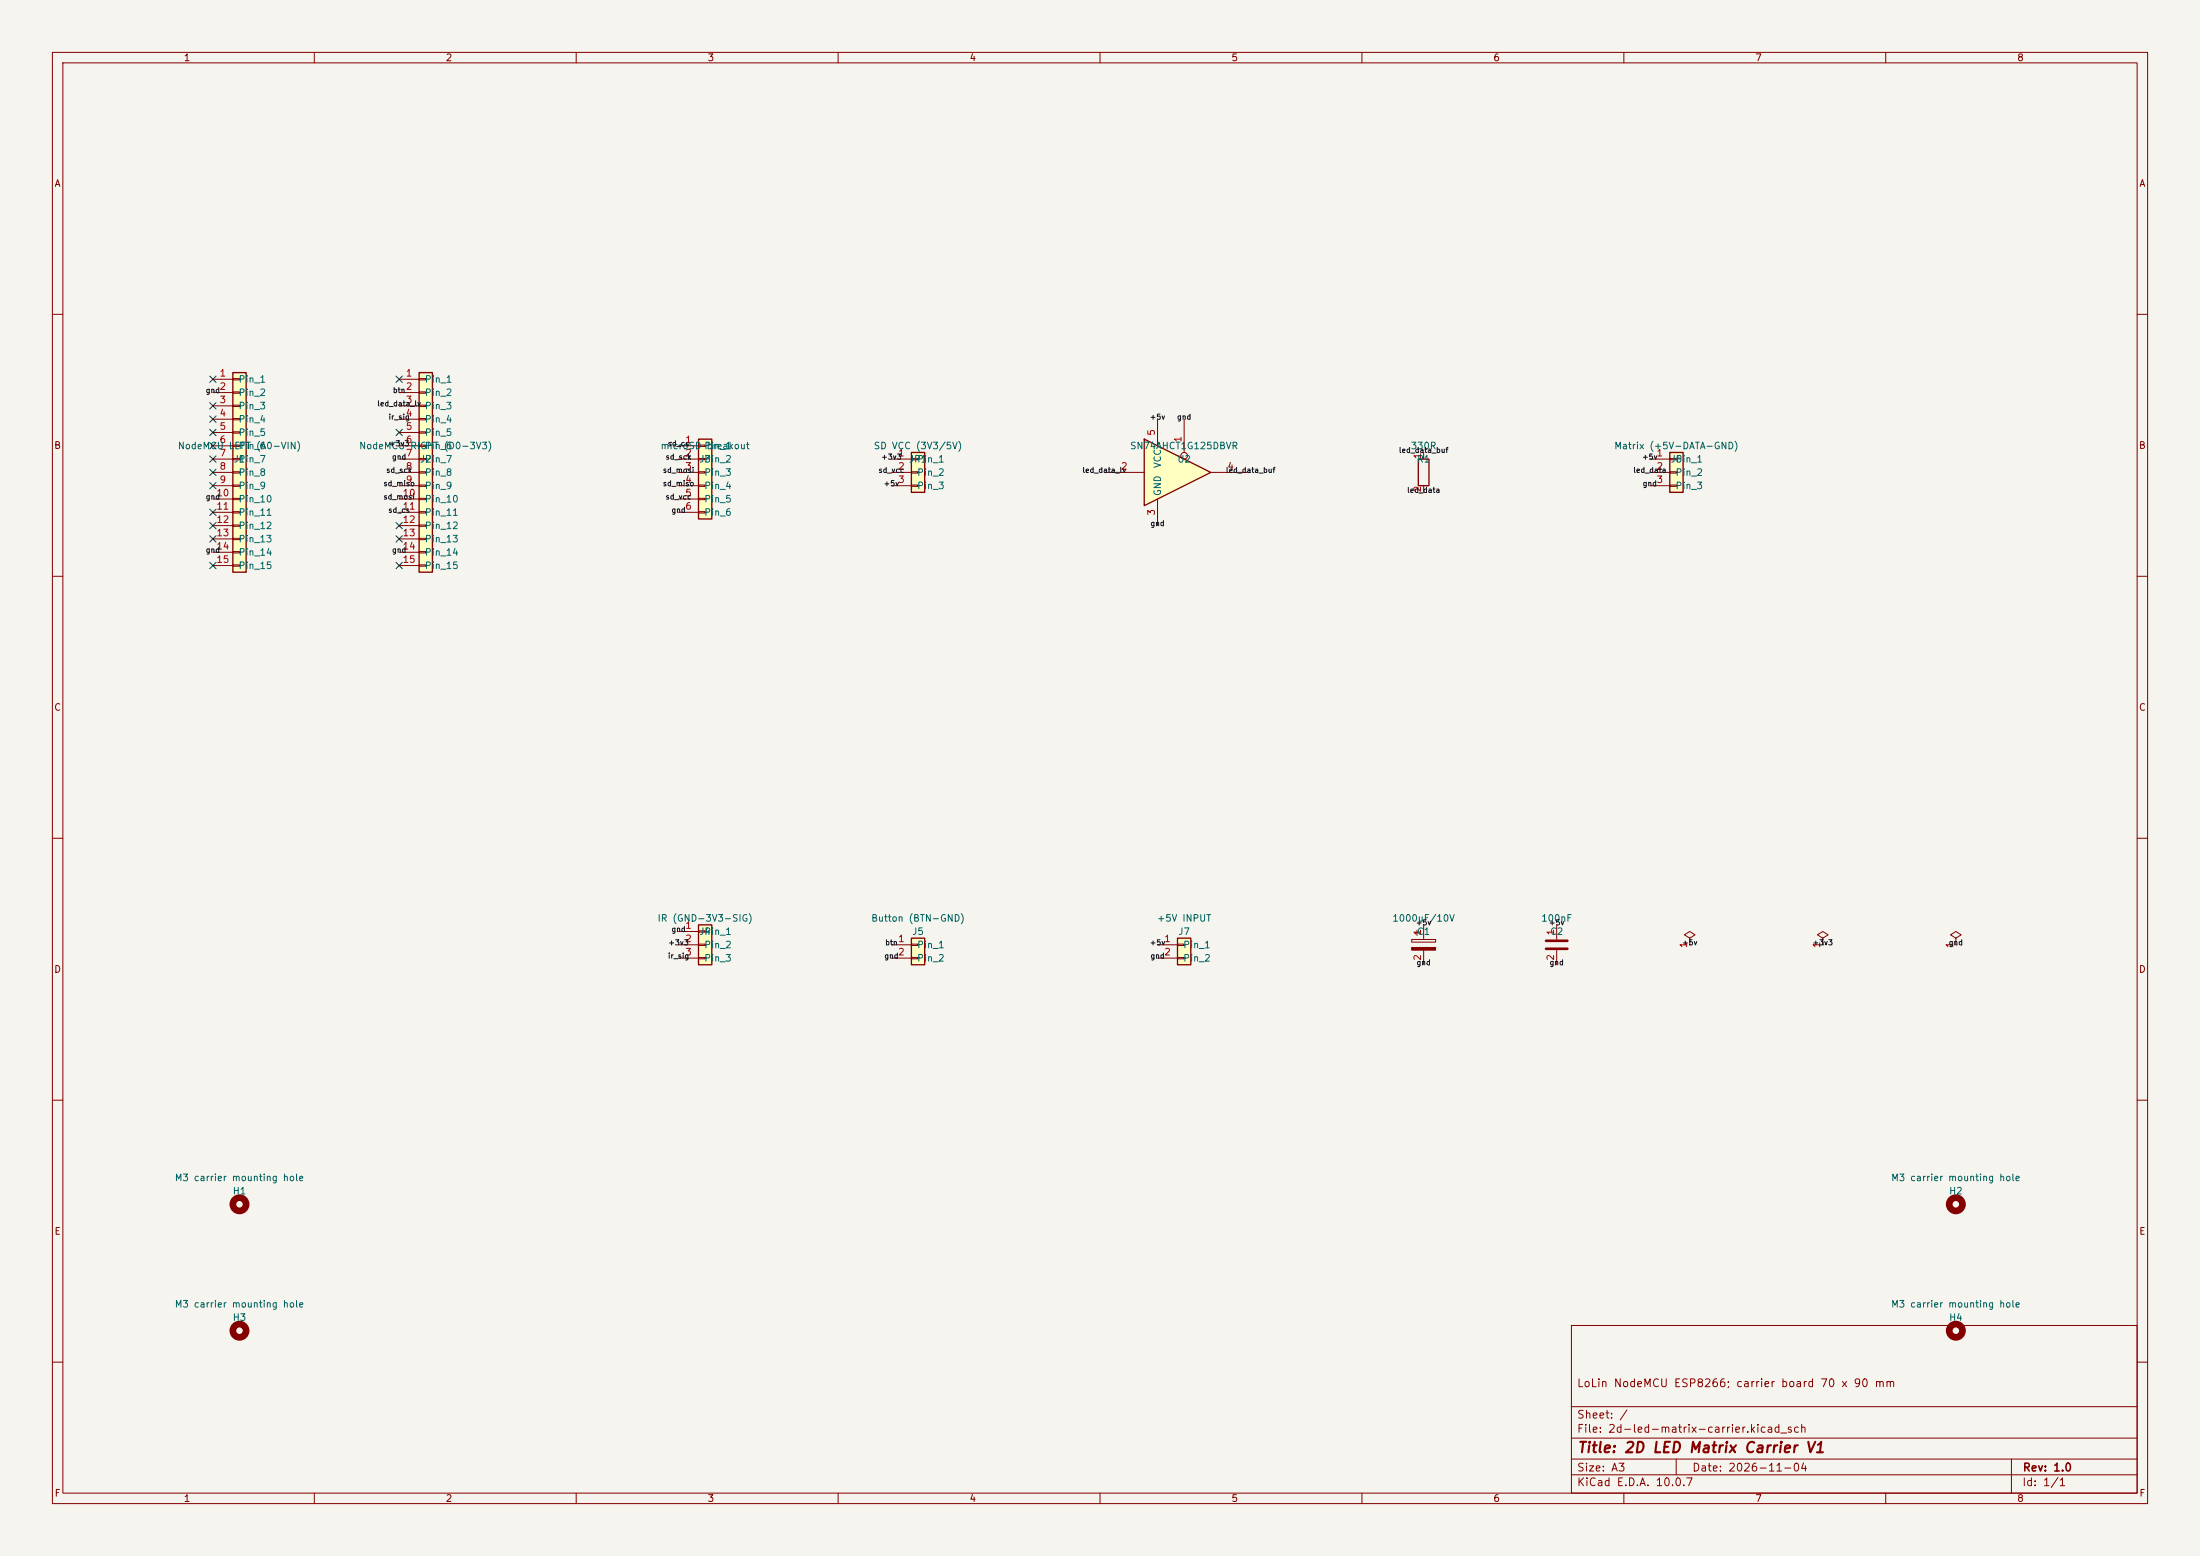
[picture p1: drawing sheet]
<svg xmlns="http://www.w3.org/2000/svg" width="420mm" height="297mm" viewBox="0 0 420 297" stroke-linecap="round" stroke-linejoin="round" font-family="sans-serif">
<path d="M0 0h420v297h-420z" fill="#f5f4ef" stroke="#f5f4ef" stroke-width=".19"/>
<g fill="none" stroke="#840000" stroke-width=".19">
<path d="M10 10h400v277h-400zM12 12h396v273h-396zM60 10v2M110 10v2M160 10v2M210 10v2M260 10v2M310 10v2M360 10v2M10 60h2M408 60h2M10 110h2"/>
<path d="M408 110h2M10 160h2M408 160h2M348 179.1l1-.7-1-.6-1 .6 1 .7v1.2M373.4 179.1l1-.7-1-.6-1 .6 1 .7v1.2M348 180.3h.1M373.4 180.3h.1M10 210h2M408 210h2M300 253h108v32h-108zM10 260h2M300 278.5h108"/>
<path d="M300 274.5h108M300 268.5h108M320 278.5v3M384 278.5v6.5M408 260h2M60 285v2M110 285v2M160 285v2M210 285v2M260 285v2M300 281.5h108M310 285v2"/>
<path d="M360 285v2"/>
</g>
<g fill="none" stroke="#840000" stroke-width="1.3">
<circle cx="45.7" cy="229.9" r="1.27"/>
<circle cx="373.4" cy="229.9" r="1.27"/>
<circle cx="373.4" cy="254" r="1.27"/>
</g>
<path d="M218.4 83.8l12.7 6.4-12.7 6.3z" fill="#ffffc2"/>
<path d="M218.4 83.8l12.7 6.4-12.7 6.3z" fill="none" stroke="#840000" stroke-width=".25"/>
<g fill="none" stroke="#840000" stroke-width=".19">
<path d="M210.8 90.2h7.6M221 80v5.1M221 95.3v5M226.1 80v6.4M231.1 90.2h7.7"/>
<circle cx="226.1" cy="87" r=".63"/>
</g>
<path d="M44.4 71.1h2.6v38.1h-2.6z" fill="#ffffc2"/>
<path d="M44.4 71.1h2.6v38.1h-2.6z" fill="none" stroke="#840000" stroke-width=".25"/>
<g fill="none" stroke="#840000" stroke-width=".19">
<path d="M40.6 72.4h3.8M40.6 74.9h3.8M40.6 77.5h3.8M44.4 72.3h1.3v.2h-1.3zM44.4 74.8h1.3v.3h-1.3zM44.4 77.3h1.3v.3h-1.3zM44.4 79.9h1.3v.2h-1.3zM40.6 80h3.8M40.6 82.6h3.8M40.6 85.1h3.8M40.6 87.6h3.8M40.6 90.2h3.8"/>
<path d="M40.6 92.7h3.8M40.6 95.3h3.8M40.6 97.8h3.8M44.4 82.4h1.3v.3h-1.3zM44.4 85h1.3v.2h-1.3zM44.4 87.5h1.3v.3h-1.3zM44.4 90h1.3v.3h-1.3zM44.4 92.6h1.3v.2h-1.3zM44.4 95.1h1.3v.3h-1.3zM44.4 97.7h1.3v.2h-1.3zM40.6 100.3h3.8M40.6 102.9h3.8"/>
<path d="M40.6 105.4h3.8M40.6 108h3.8M44.4 100.2h1.3v.3h-1.3zM44.4 102.7h1.3v.3h-1.3zM44.4 105.3h1.3v.2h-1.3zM44.4 107.8h1.3v.3h-1.3zM269.5 179.3h4.6v.5h-4.6zM270 178.1h1M270.5 177.5v1.1M271.8 176.5v2.8M297.2 176.5v2.8M322.6 179.1l1-.7-1-.6-1 .6 1 .7v1.2"/>
<path d="M271.8 181.4v2.8M297.2 181.4v2.8M322.6 180.3h.1"/>
</g>
<path d="M269.5 180.8h4.6v.6h-4.6z" fill="#840000" stroke="#840000" stroke-width=".19"/>
<path d="M295.1 179.6h4.1M295.1 181.1h4.1" fill="none" stroke="#840000" stroke-width=".51"/>
<path d="M318.8 86.4h2.5v7.6h-2.5z" fill="#ffffc2"/>
<path d="M270.8 87.6h2v5.1h-2zM318.8 86.4h2.5v7.6h-2.5z" fill="none" stroke="#840000" stroke-width=".25"/>
<path d="M271.8 86.4v1.2M271.8 92.7v1.3M315 87.6h3.8M315 90.2h3.8M315 92.7h3.8M318.8 87.5h1.2v.3h-1.2zM318.8 90h1.2v.3h-1.2zM318.8 92.6h1.2v.2h-1.2z" fill="none" stroke="#840000" stroke-width=".19"/>
<path d="M224.8 179.1h2.5v5.1h-2.5z" fill="#ffffc2"/>
<path d="M224.8 179.1h2.5v5.1h-2.5z" fill="none" stroke="#840000" stroke-width=".25"/>
<path d="M221 180.3h3.8M221 182.9h3.8M224.8 180.2h1.3v.3h-1.3zM224.8 182.8h1.3v.2h-1.3z" fill="none" stroke="#840000" stroke-width=".19"/>
<path d="M174 179.1h2.5v5.1h-2.5z" fill="#ffffc2"/>
<path d="M174 179.1h2.5v5.1h-2.5z" fill="none" stroke="#840000" stroke-width=".25"/>
<path d="M170.2 180.3h3.8M170.2 182.9h3.8M174 180.2h1.3v.3h-1.3zM174 182.8h1.3v.2h-1.3z" fill="none" stroke="#840000" stroke-width=".19"/>
<path d="M133.3 83.8h2.6v15.3h-2.6z" fill="#ffffc2"/>
<path d="M133.3 83.8h2.6v15.3h-2.6z" fill="none" stroke="#840000" stroke-width=".25"/>
<path d="M129.5 85.1h3.8M129.5 87.6h3.8M129.5 90.2h3.8M129.5 92.7h3.8M129.5 95.3h3.8M129.5 97.8h3.8M133.3 85h1.3v.2h-1.3zM133.3 87.5h1.3v.3h-1.3zM133.3 90h1.3v.3h-1.3zM133.3 92.6h1.3v.2h-1.3zM133.3 95.1h1.3v.3h-1.3zM133.3 97.7h1.3v.2h-1.3z" fill="none" stroke="#840000" stroke-width=".19"/>
<path d="M174 86.4h2.5v7.6h-2.5z" fill="#ffffc2"/>
<path d="M174 86.4h2.5v7.6h-2.5z" fill="none" stroke="#840000" stroke-width=".25"/>
<path d="M170.2 87.6h3.8M170.2 90.2h3.8M170.2 92.7h3.8M174 87.5h1.3v.3h-1.3zM174 90h1.3v.3h-1.3zM174 92.6h1.3v.2h-1.3z" fill="none" stroke="#840000" stroke-width=".19"/>
<path d="M80 71.1h2.5v38.1h-2.5z" fill="#ffffc2"/>
<path d="M80 71.1h2.5v38.1h-2.5z" fill="none" stroke="#840000" stroke-width=".25"/>
<g fill="none" stroke="#840000" stroke-width=".19">
<path d="M76.2 72.4h3.8M76.2 74.9h3.8M76.2 77.5h3.8M80 72.3h1.3v.2h-1.3zM80 74.8h1.3v.3h-1.3zM80 77.3h1.3v.3h-1.3zM80 79.9h1.3v.2h-1.3zM76.2 80h3.8M76.2 82.6h3.8M76.2 85.1h3.8M76.2 87.6h3.8M76.2 90.2h3.8"/>
<path d="M76.2 92.7h3.8M76.2 95.3h3.8M76.2 97.8h3.8M80 82.4h1.3v.3h-1.3zM80 85h1.3v.2h-1.3zM80 87.5h1.3v.3h-1.3zM80 90h1.3v.3h-1.3zM80 92.6h1.3v.2h-1.3zM80 95.1h1.3v.3h-1.3zM80 97.7h1.3v.2h-1.3zM76.2 100.3h3.8M76.2 102.9h3.8"/>
<path d="M76.2 105.4h3.8M76.2 108h3.8M80 100.2h1.3v.3h-1.3zM80 102.7h1.3v.3h-1.3zM80 105.3h1.3v.2h-1.3zM80 107.8h1.3v.3h-1.3z"/>
</g>
<path d="M133.3 176.5h2.6v7.7h-2.6z" fill="#ffffc2"/>
<path d="M133.3 176.5h2.6v7.7h-2.6z" fill="none" stroke="#840000" stroke-width=".25"/>
<path d="M129.5 177.8h3.8M133.3 177.7h1.3v.2h-1.3zM129.5 180.3h3.8M129.5 182.9h3.8M133.3 180.2h1.3v.3h-1.3zM133.3 182.8h1.3v.2h-1.3z" fill="none" stroke="#840000" stroke-width=".19"/>
<circle cx="45.7" cy="254" r="1.27" fill="none" stroke="#840000" stroke-width="1.3"/>
<g fill="none" stroke="#000084" stroke-width=".19">
<path d="M40 79.4l1.2 1.2M40 76.9l1.2 1.2M40 71.8l1.2 1.2M41.2 79.4l-1.2 1.2M41.2 76.9l-1.2 1.2M41.2 71.8l-1.2 1.2M75.6 71.8l1.2 1.2M76.8 71.8l-1.2 1.2M40 87l1.2 1.2M40 89.6l1.2 1.2M40 92.1l1.2 1.2M40 97.2l1.2 1.2"/>
<path d="M40 99.7l1.2 1.2M40 84.5l1.2 1.2M40 81.9l1.2 1.3M41.2 87l-1.2 1.2M41.2 89.6l-1.2 1.2M41.2 92.1l-1.2 1.2M41.2 97.2l-1.2 1.2M41.2 99.7l-1.2 1.2M41.2 84.5l-1.2 1.2M41.2 81.9l-1.2 1.3M75.6 81.9l1.2 1.3M75.6 99.7l1.2 1.2"/>
<path d="M76.8 81.9l-1.2 1.3M76.8 99.7l-1.2 1.2M40 102.3l1.2 1.2M40 107.3l1.2 1.3M41.2 102.3l-1.2 1.2M41.2 107.3l-1.2 1.3M75.6 107.3l1.2 1.3M75.6 102.3l1.2 1.2M76.8 107.3l-1.2 1.3M76.8 102.3l-1.2 1.2"/>
</g>
<text font-size="2" fill="#840000" x="301" y="277.8">Title: 2D LED Matrix Carrier V1</text>
<g font-size="1.5" fill="#840000">
<text x="300.9" y="265.1">LoLin NodeMCU ESP8266; carrier board 70 x 90 mm</text>
<text x="300.9" y="273.8">File: 2d-led-matrix-carrier.kicad_sch</text>
<text x="300.9" y="271.1">Sheet: /</text>
<text x="300.9" y="281.2">Size: A3</text>
<text x="322.9" y="281.2">Date: 2026-11-04</text>
<text x="386" y="281.2">Rev: 1.0</text>
<text x="300.9" y="284">KiCad E.D.A. 10.0.7</text>
<text x="385.9" y="284">Id: 1/1</text>
</g>
<g font-size="1.3" fill="#840000">
<text x="35" y="12">1</text>
<text x="85" y="12">2</text>
<text x="135" y="12">3</text>
<text x="185" y="12">4</text>
<text x="235" y="12">5</text>
<text x="285" y="12">6</text>
<text x="335" y="12">7</text>
<text x="385" y="12">8</text>
<text x="10.3" y="36">A</text>
<text x="408.3" y="36">A</text>
<text x="10.2" y="86">B</text>
<text x="408.2" y="86">B</text>
<text x="10.2" y="136">C</text>
<text x="408.2" y="136">C</text>
<text x="10.2" y="186">D</text>
<text x="408.2" y="186">D</text>
<text x="10.3" y="236">E</text>
<text x="408.3" y="236">E</text>
<text x="10.3" y="286">F</text>
<text x="35" y="287">1</text>
<text x="85" y="287">2</text>
<text x="135" y="287">3</text>
<text x="185" y="287">4</text>
<text x="235" y="287">5</text>
<text x="285" y="287">6</text>
<text x="335" y="287">7</text>
<text x="385" y="287">8</text>
<text x="408.3" y="286">F</text>
</g>
<g font-size="1.3" fill="#a90000">
<text x="41.8" y="72.2">1</text>
<text x="41.8" y="74.7">2</text>
<text x="41.8" y="77.3">3</text>
<text x="77.4" y="72.2">1</text>
<text x="77.4" y="74.7">2</text>
<text x="77.4" y="77.3">3</text>
<text x="41.8" y="79.8">4</text>
<text x="41.8" y="82.3">5</text>
<text x="77.4" y="79.8">4</text>
<text x="77.4" y="82.3">5</text>
<text x="220.8" y="83.3" transform="rotate(-90 220.8 83.3)">5</text>
<text x="41.8" y="84.9">6</text>
<text x="41.8" y="87.4">7</text>
<text x="41.8" y="90">8</text>
<text x="77.4" y="84.9">6</text>
<text x="77.4" y="87.4">7</text>
<text x="77.4" y="90">8</text>
<text x="130.7" y="84.9">1</text>
<text x="130.7" y="87.4">2</text>
<text x="130.7" y="90">3</text>
<text x="171.4" y="87.4">1</text>
<text x="171.4" y="90">2</text>
<text x="213.9" y="90">2</text>
<text x="225.8" y="84.6" transform="rotate(-90 225.8 84.6)">1</text>
<text x="234.2" y="90">4</text>
<text x="271.6" y="87.7" transform="rotate(-90 271.6 87.7)">1</text>
<text x="316.1" y="87.4">1</text>
<text x="316.1" y="90">2</text>
<text x="41.2" y="95">10</text>
<text x="41.8" y="92.5">9</text>
<text x="76.8" y="95">10</text>
<text x="77.4" y="92.5">9</text>
<text x="130.7" y="92.5">4</text>
<text x="130.7" y="95">5</text>
<text x="171.4" y="92.5">3</text>
<text x="271.6" y="94.1" transform="rotate(-90 271.6 94.1)">2</text>
<text x="316.1" y="92.5">3</text>
<text x="41.2" y="97.6">11</text>
<text x="41.2" y="100.1">12</text>
<text x="76.8" y="97.6">11</text>
<text x="76.8" y="100.1">12</text>
<text x="130.7" y="97.6">6</text>
<text x="220.8" y="98.5" transform="rotate(-90 220.8 98.5)">3</text>
<text x="41.2" y="102.7">13</text>
<text x="41.2" y="105.2">14</text>
<text x="41.2" y="107.7">15</text>
<text x="76.8" y="102.7">13</text>
<text x="76.8" y="105.2">14</text>
<text x="76.8" y="107.7">15</text>
<text x="130.7" y="177.6">1</text>
<text x="271.6" y="178.7" transform="rotate(-90 271.6 178.7)">1</text>
<text x="297" y="178.7" transform="rotate(-90 297 178.7)">1</text>
<text x="130.7" y="180.1">2</text>
<text x="130.7" y="182.7">3</text>
<text x="171.4" y="180.1">1</text>
<text x="171.4" y="182.7">2</text>
<text x="222.2" y="180.1">1</text>
<text x="222.2" y="182.7">2</text>
<text x="271.6" y="183.5" transform="rotate(-90 271.6 183.5)">2</text>
<text x="297" y="183.5" transform="rotate(-90 297 183.5)">2</text>
<text x="322.4" y="181.1" transform="rotate(-90 322.4 181.1)">1</text>
<text x="347.8" y="181.1" transform="rotate(-90 347.8 181.1)">1</text>
<text x="373.2" y="181.1" transform="rotate(-90 373.2 181.1)">1</text>
</g>
<g font-size="1.3" fill="#006464">
<text x="45.4" y="73.4">Pin_1</text>
<text x="45.4" y="75.9">Pin_2</text>
<text x="81" y="73.4">Pin_1</text>
<text x="81" y="75.9">Pin_2</text>
<text x="45.4" y="78.4">Pin_3</text>
<text x="45.4" y="81">Pin_4</text>
<text x="45.4" y="83.5">Pin_5</text>
<text x="81" y="78.4">Pin_3</text>
<text x="81" y="81">Pin_4</text>
<text x="81" y="83.5">Pin_5</text>
<text x="33.8" y="86.1">NodeMCU LEFT (A0-VIN)</text>
<text x="44.5" y="88.6">J1</text>
<text x="45.4" y="86.1">Pin_6</text>
<text x="45.4" y="88.6">Pin_7</text>
<text x="68.5" y="86.1">NodeMCU RIGHT (D0-3V3)</text>
<text x="80.1" y="88.6">J2</text>
<text x="81" y="86.1">Pin_6</text>
<text x="81" y="88.6">Pin_7</text>
<text x="126" y="86.1">microSD Pin_1</text>
<text x="133.4" y="88.6">J3</text>
<text x="134.3" y="88.6">Pin_2</text>
<text x="134.8" y="86.1">breakout</text>
<text x="166.7" y="86.1">SD VCC (3V3/5V)</text>
<text x="173.4" y="88.6">JP1</text>
<text x="175" y="88.6">Pin_1</text>
<text x="215.6" y="86.1">SN74AHCT1G125DBVR</text>
<text x="221.9" y="89.5" transform="rotate(-90 221.9 89.5)">VCC</text>
<text x="224.7" y="88.6">U2</text>
<text x="269.2" y="86.1">330R</text>
<text x="270.4" y="88.6">R1</text>
<text x="308.1" y="86.1">Matrix (+5V-DATA-GND)</text>
<text x="318.8" y="88.6">J6</text>
<text x="319.8" y="88.6">Pin_1</text>
<text x="45.4" y="91.1">Pin_8</text>
<text x="45.4" y="93.7">Pin_9</text>
<text x="81" y="91.1">Pin_8</text>
<text x="81" y="93.7">Pin_9</text>
<text x="134.3" y="91.1">Pin_3</text>
<text x="134.3" y="93.7">Pin_4</text>
<text x="175" y="91.1">Pin_2</text>
<text x="175" y="93.7">Pin_3</text>
<text x="221.9" y="94.8" transform="rotate(-90 221.9 94.8)">GND</text>
<text x="319.8" y="91.1">Pin_2</text>
<text x="319.8" y="93.7">Pin_3</text>
<text x="45.4" y="96.2">Pin_10</text>
<text x="45.4" y="98.8">Pin_11</text>
<text x="45.4" y="101.3">Pin_12</text>
<text x="81" y="96.2">Pin_10</text>
<text x="81" y="98.8">Pin_11</text>
<text x="81" y="101.3">Pin_12</text>
<text x="134.3" y="96.2">Pin_5</text>
<text x="134.3" y="98.8">Pin_6</text>
<text x="45.4" y="103.8">Pin_13</text>
<text x="45.4" y="106.4">Pin_14</text>
<text x="81" y="103.8">Pin_13</text>
<text x="81" y="106.4">Pin_14</text>
<text x="45.4" y="108.9">Pin_15</text>
<text x="81" y="108.9">Pin_15</text>
<text x="125.4" y="176.2">IR (GND-3V3-SIG)</text>
<text x="133.4" y="178.8">J4</text>
<text x="134.3" y="178.8">Pin_1</text>
<text x="166.2" y="176.2">Button (BTN-GND)</text>
<text x="174" y="178.8">J5</text>
<text x="220.8" y="176.2">+5V INPUT</text>
<text x="224.8" y="178.8">J7</text>
<text x="265.7" y="176.2">1000uF/10V</text>
<text x="270.4" y="178.8">C1</text>
<text x="294.1" y="176.2">100nF</text>
<text x="295.8" y="178.8">C2</text>
<text x="134.3" y="181.3">Pin_2</text>
<text x="134.3" y="183.8">Pin_3</text>
<text x="175" y="181.3">Pin_1</text>
<text x="175" y="183.8">Pin_2</text>
<text x="225.8" y="181.3">Pin_1</text>
<text x="225.8" y="183.8">Pin_2</text>
<text x="33.3" y="225.8">M3 carrier mounting hole</text>
<text x="360.9" y="225.8">M3 carrier mounting hole</text>
<text x="44.3" y="228.3">H1</text>
<text x="372" y="228.3">H2</text>
<text x="33.3" y="249.9">M3 carrier mounting hole</text>
<text x="360.9" y="249.9">M3 carrier mounting hole</text>
<text x="44.3" y="252.4">H3</text>
<text x="372" y="252.4">H4</text>
</g>
<g font-size="1" fill="#0f0f0f">
<text x="39.2" y="75.3">gnd</text>
<text x="71.9" y="77.8">led_data_lv</text>
<text x="74.9" y="75.3">btn</text>
<text x="74.1" y="80.3">ir_sig</text>
<text x="219.4" y="80.3">+5v</text>
<text x="224.6" y="80.3">gnd</text>
<text x="74.1" y="85.4">+3v3</text>
<text x="74.7" y="88">gnd</text>
<text x="127" y="88">sd_sck</text>
<text x="127.4" y="85.4">sd_cs</text>
<text x="168.1" y="88">+3v3</text>
<text x="266.9" y="86.7">led_data_buf</text>
<text x="313.4" y="88">+5v</text>
<text x="39.2" y="95.6">gnd</text>
<text x="73.1" y="95.6">sd_mosi</text>
<text x="73.1" y="93">sd_miso</text>
<text x="73.6" y="90.5">sd_sck</text>
<text x="126.4" y="90.5">sd_mosi</text>
<text x="126.4" y="93">sd_miso</text>
<text x="127" y="95.6">sd_vcc</text>
<text x="167.6" y="90.5">sd_vcc</text>
<text x="168.6" y="93">+5v</text>
<text x="206.5" y="90.5">led_data_lv</text>
<text x="233.9" y="90.5">led_data_buf</text>
<text x="268.5" y="94.3">led_data</text>
<text x="311.7" y="90.5">led_data</text>
<text x="313.5" y="93">gnd</text>
<text x="74" y="98.1">sd_cs</text>
<text x="128.1" y="98.1">gnd</text>
<text x="219.5" y="100.7">gnd</text>
<text x="39.2" y="105.7">gnd</text>
<text x="74.7" y="105.7">gnd</text>
<text x="128.1" y="178.1">gnd</text>
<text x="270.2" y="176.9">+5v</text>
<text x="295.6" y="176.9">+5v</text>
<text x="127.4" y="183.2">ir_sig</text>
<text x="127.5" y="180.7">+3v3</text>
<text x="168.7" y="183.2">gnd</text>
<text x="168.9" y="180.7">btn</text>
<text x="219.4" y="180.7">+5v</text>
<text x="219.5" y="183.2">gnd</text>
<text x="270.3" y="184.5">gnd</text>
<text x="295.7" y="184.5">gnd</text>
<text x="321" y="180.7">+5v</text>
<text x="345.9" y="180.7">+3v3</text>
<text x="371.9" y="180.7">gnd</text>
</g>
</svg>
